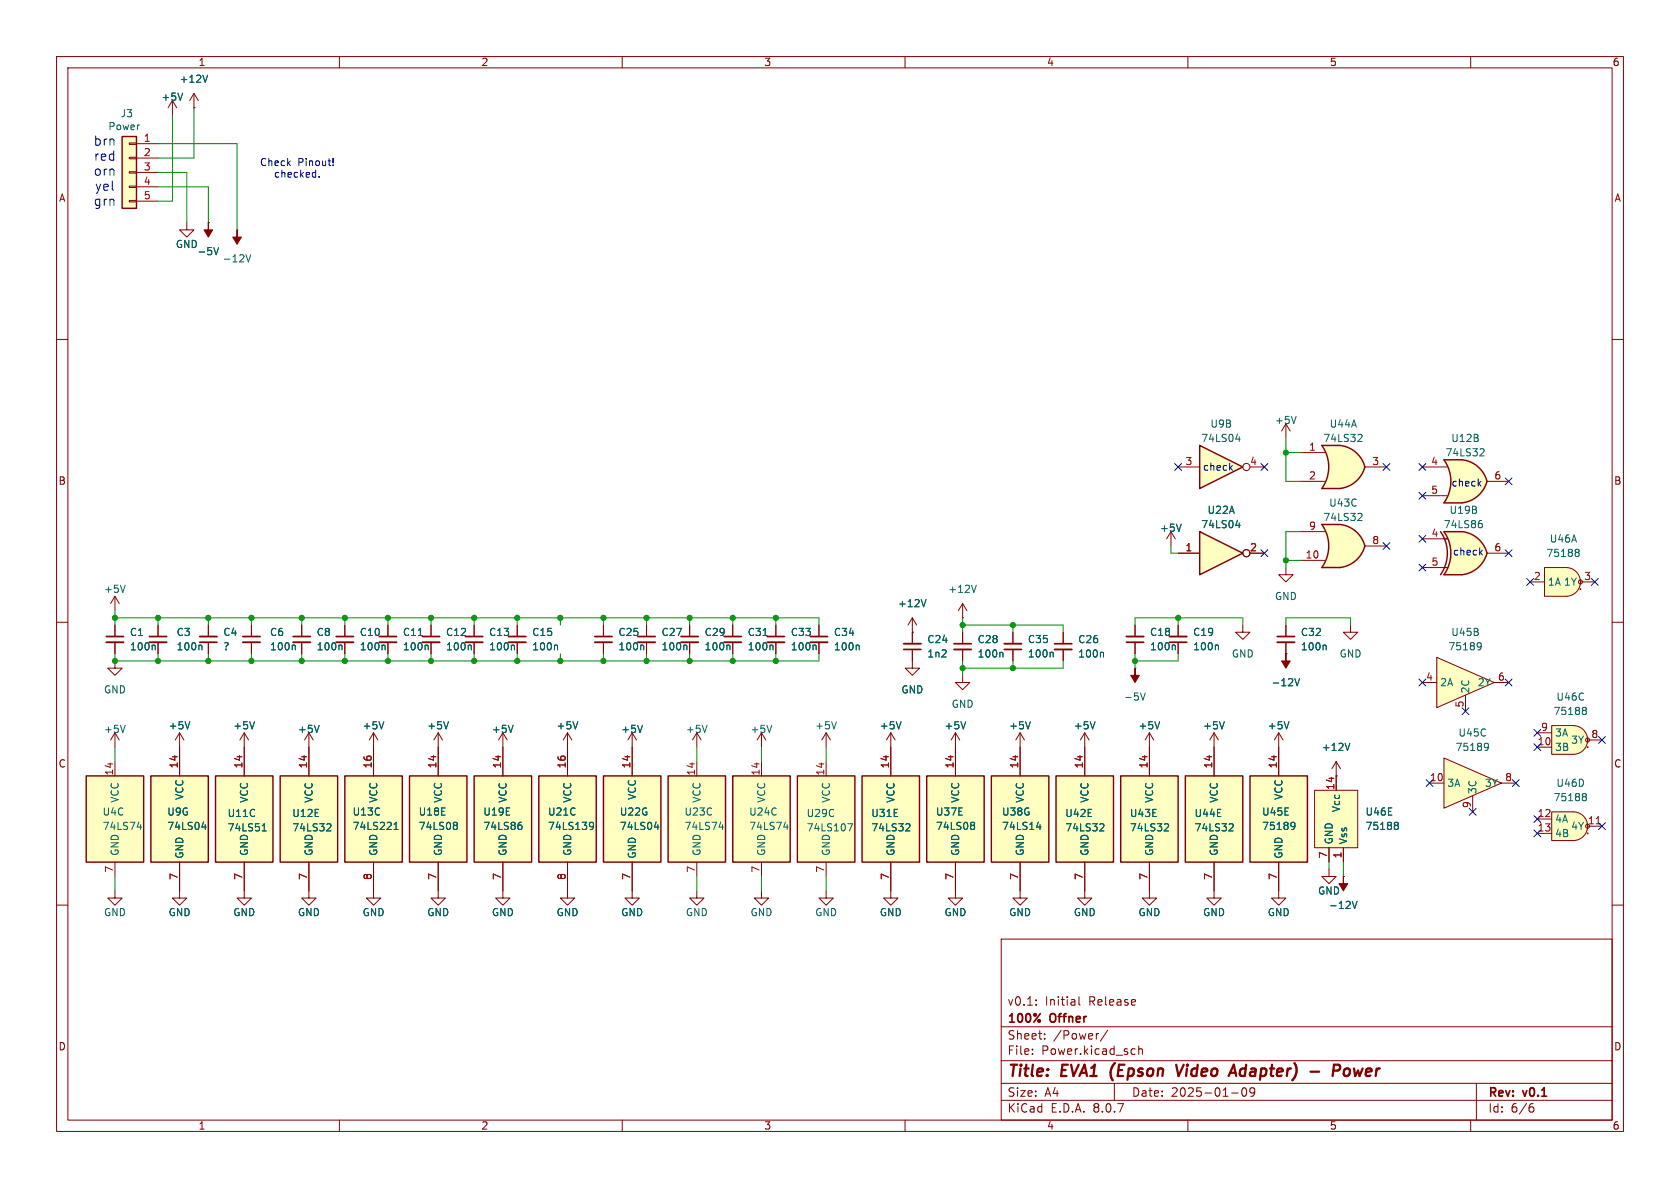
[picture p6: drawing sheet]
<svg xmlns="http://www.w3.org/2000/svg" width="297mm" height="210mm" viewBox="0 0 297 210" stroke-linecap="round" stroke-linejoin="round" font-family="sans-serif">
<g fill="none" stroke="#840000" stroke-width=".18">
<path d="M10 10h277v190h-277zM12 12h273v186h-273zM60 10v2M110 10v2M160 10v2M210 10v2M260 10v2M10 60h2M285 60h2M10 110h2M61 110.5v2M61 113.5v2.1"/>
<path d="M68.6 110.5v2M68.6 113.5v2.1M76.2 110.5v2M76.2 113.5v2.1M285 110h2M66 129.5l-.7 1.3M66 129.5v2.6M66 129.5l.8 1.3M77.5 129.5l-.8 1.3M77.5 129.5v2.6M77.5 129.5l.7 1.3M10 160h2"/>
<path d="M177 166h108v32h-108zM183.2 177.6v.1M183.2 176.8v.1M190.7 176.2v1.3l.3 .2M285 160h2M60 198v2M110 198v2M160 198v2M177 194.5h108M177 191.5h108M177 187.5h108M177 181.5h108"/>
<path d="M182.5 186.3v.1M182.5 185.5v.1M184.7 183.6v.1M184.7 182.8v.1M194.2 182.7l-.2 .1M195.8 182.1l-1.3 2M197 191.5v3M200.2 185.4l.5 .1M200.7 186.3l-.5 .1M201.3 185.5l.2-.1 .4 .1 .1 .9M201.3 184.9v1.5M210 198v2"/>
<path d="M217.7 193.2h1.2M219.7 192.4a.81 .81 0 0 0 .3 1.4l.2-.1 .2-.5-.2-.8M221 192.4v.5l.1 .3h.4l.3-.3M221.7 192.4a.99 .99 0 0 1-.3 1.4h-.3M260 198v2M261 191.5v6.5M270.6 195.7h.4l.2 .3-.1 .5-.5 .1M271 195.1l-.4 .1"/>
</g>
<path d="M196.4 189.3v1.1M207.9 188.2l.4 2 1-2M217.5 189.6h.9M218.1 188.2l.4 2M231.7 189.4h1.5M236.8 189.1a.51 .51 0 0 0-.2-.9h-.8l-.2 2M237.7 189.1a.52 .52 0 0 1 .6-.2 .52 .52 0 0 1 .4 .4l-.1 .5a.55 .55 0 0 1-.5 .4 .55 .55 0 0 1-.6-.4z" fill="none" stroke="#840000" stroke-width=".4"/>
<path d="M59.4 113.5h3.1M67.1 113.5h3M74.7 113.5h3" fill="none" stroke="#840000" stroke-width=".33"/>
<path d="M59.4 112.5h3.1M67.1 112.5h3M74.7 112.5h3" fill="none" stroke="#840000" stroke-width=".3"/>
<path d="M67.9 114l.2 .2v.7M74 112.3h.7M75.5 114l.2 .2v.7M83.1 114l.2 .2v.7M67.9 127.6l-.5 1.2M79.3 127.6l-.4 1.2" fill="none" stroke="#006464" stroke-width=".18"/>
<path d="M254 116.2l10.2 4.5-10.2 4.4z" fill="#ffffc2"/>
<g fill="none" stroke="#840000" stroke-width=".18">
<path d="M53.3 110.5v2M53.3 113.5v2.1M161.3 111.8h.1M161.3 109.2l-.8 1.3M161.3 109.2v4.6M161.3 114.8v2M161.3 109.2l.8 1.3M170.2 109.2h.1M170.2 106.7v2.5M170.2 111.8v2M170.2 114.8v2M170.2 106.7l-.8 1.3"/>
<path d="M170.2 106.7l.7 1.3M238.8 110.5v1.3h1.2l-1.2 1.2-1.3-1.2h1.3M254 116.2l10.2 4.5-10.2 4.4zM54.6 129.5l-.8 1.3M54.6 129.5v2.6M54.6 129.5l.8 1.3M180.3 129.5l-.7 1.3M180.3 129.5v2.6M180.3 129.5l.8 1.3M251.5 120.7h2.5M259.1 123.2v2.5M264.2 120.7h2.5"/>
</g>
<path d="M60.3 114l.2 .2v.7M163.7 106l-.4 1.3M172.6 103.4l-.4 1.3M177.1 115.3l.2 .2v.7M261.4 113.6l.4 .1a.84 .84 0 0 1-.3 1.2h-.2M261.9 114.2l-.3 .2h-.2M56.4 128.2l-.4 1.3M182.2 127.6l-.5 1.2" fill="none" stroke="#006464" stroke-width=".18"/>
<path d="M51.8 113.5h3.1M159.8 113.8h3M168.7 114.8h3" fill="none" stroke="#840000" stroke-width=".33"/>
<path d="M51.8 112.5h3.1M159.8 114.8h3M168.7 113.8h3" fill="none" stroke="#840000" stroke-width=".3"/>
<path d="M175.3 137.2h10.1v15.2h-10.1z" fill="#ffffc2"/>
<path d="M175.3 137.2h10.1v15.2h-10.1z" fill="none" stroke="#840000" stroke-width=".25"/>
<path d="M180.3 132.1v5.1M168.9 157.5v1.3h1.3l-1.3 1.2-1.3-1.2h1.3M180.3 152.4v5.1" fill="none" stroke="#840000" stroke-width=".18"/>
<path d="M183.3 146.2h.7M183.9 145.8v.8" fill="none" stroke="#006464" stroke-width=".18"/>
<path d="M72.4 137.2h10.1v15.2h-10.1z" fill="#ffffc2"/>
<path d="M72.4 137.2h10.1v15.2h-10.1z" fill="none" stroke="#840000" stroke-width=".25"/>
<path d="M77.5 132.1v5.1M77.5 152.4v5.1" fill="none" stroke="#840000" stroke-width=".18"/>
<path d="M80.4 145.4h.2l.3 .2-.3 .3M80.4 145.9h.2M80.6 145.9l.3 .2v.3l-.2 .2h-.3" fill="none" stroke="#006464" stroke-width=".18"/>
<path d="M163.8 137.2h10.2v15.2h-10.2z" fill="#ffffc2"/>
<path d="M163.8 137.2h10.2v15.2h-10.2z" fill="none" stroke="#840000" stroke-width=".25"/>
<path d="M168.9 132.1v5.1M168.9 152.4v5.1" fill="none" stroke="#840000" stroke-width=".18"/>
<path d="M171.8 145.4h.3l.2 .2-.2 .3M171.8 145.9h.3M172.1 145.9l.2 .2v.3l-.1 .2h-.4" fill="none" stroke="#006464" stroke-width=".18"/>
<path d="M152.4 137.2h10.2v15.2h-10.2z" fill="#ffffc2"/>
<path d="M152.4 137.2h10.2v15.2h-10.2z" fill="none" stroke="#840000" stroke-width=".25"/>
<g fill="none" stroke="#840000" stroke-width=".18">
<path d="M30.5 17.8l-.8 1.3M30.5 17.8v2.5M30.5 17.8l.7 1.3M34.3 19.1h.1M34.3 16.5l-.8 1.3M34.3 16.5v2.6M34.3 16.5l.8 1.3M33 39.4v1.2h1.3l-1.3 1.3-1.3-1.3h1.3M36.8 39.4h.1M41.9 40.6h.1M207 94l-.8 1.3M207 94v2.5"/>
<path d="M207 94l.8 1.3M20.3 105.4l-.7 1.3M20.3 105.4v2.6M20.3 105.4l.8 1.3M114.3 110.5v2M114.3 113.5v2.1M161.3 116.8v1.3h1.3l-1.3 1.3-1.3-1.3h1.3M170.2 119.4v1.3h1.2l-1.2 1.2-1.3-1.2h1.3M179.1 111.8v2M179.1 114.8v2M157.5 129.5v7.7M157.5 129.5l-.8 1.3"/>
<path d="M157.5 129.5l.7 1.3M168.9 129.5l-.8 1.3M168.9 129.5v2.6M168.9 129.5l.8 1.3M157.5 152.4v6.4h1.2l-1.2 1.2-1.3-1.2h1.3M180.3 157.5v1.3h1.3l-1.3 1.2-1.2-1.2h1.2"/>
</g>
<path d="M32.3 16.5l-.4 1.2M36.7 13.3l-.4 1.2M37.8 43.8l.4 1.2 .4-1.2M43.5 45l.4 1.3 .4-1.3M208.8 92.7l-.4 1.2M22.1 103.4l-.4 1.3M121.2 114l.2 .2v.7M186 115.3l.2 .2v.6M159.3 127.6l-.4 1.2M170.7 127.6l-.4 1.2M160.3 145.6l.4 .1 .2 .3-.8 .9h.8" fill="none" stroke="#006464" stroke-width=".18"/>
<path d="M112.8 113.5h3M177.5 113.8h3.1" fill="none" stroke="#840000" stroke-width=".33"/>
<path d="M112.8 112.5h3M177.5 114.8h3.1" fill="none" stroke="#840000" stroke-width=".3"/>
<g fill="#840000" stroke="#840000" stroke-width=".18">
<path d="M36.8 39.4v1.2h.8l-.8 1.3-.7-1.3h.7z"/>
<path d="M41.9 40.6v1.3h.8l-.8 1.3-.8-1.3h.8z"/>
</g>
<path d="M212.1 94l7.6 3.8-7.6 3.8z" fill="#ffffc2"/>
<path d="M212.1 94l7.6 3.8-7.6 3.8z" fill="none" stroke="#840000" stroke-width=".25"/>
<g fill="none" stroke="#840000" stroke-width=".18">
<path d="M208.3 97.8h3.8M221 97.8h2.5"/>
<circle cx="220.3" cy="97.8" r=".63"/>
</g>
<path d="M218.5 92.9h.8M219.1 92.4v.9" fill="none" stroke="#006464" stroke-width=".18"/>
<path d="M212.1 78.7l7.6 3.9-7.6 3.8z" fill="#ffffc2"/>
<path d="M212.1 78.7l7.6 3.9-7.6 3.8z" fill="none" stroke="#840000" stroke-width=".25"/>
<g fill="none" stroke="#840000" stroke-width=".18">
<path d="M227.3 74.9l-.7 1.3M227.3 74.9v2.6M227.3 74.9l.8 1.3M208.3 82.6h3.8M221 82.6h2.5M83.8 110.5v2M83.8 113.5v2.1M88.9 129.5l-.8 1.3M88.9 129.5v2.6M88.9 129.5l.8 1.3M88.9 157.5v1.3h1.3l-1.3 1.2-1.3-1.2h1.3"/>
<circle cx="220.3" cy="82.5" r=".63"/>
</g>
<path d="M218.5 77.6h.8M219.1 77.2v.8M229.1 73.6l-.4 1.3M90.8 114l.1 .2v.7M90.7 128.2l-.4 1.3" fill="none" stroke="#006464" stroke-width=".18"/>
<path d="M82.3 113.5h3" fill="none" stroke="#840000" stroke-width=".33"/>
<path d="M82.3 112.5h3" fill="none" stroke="#840000" stroke-width=".3"/>
<path d="M106.7 137.2h10.1v15.2h-10.1z" fill="#ffffc2"/>
<path d="M106.7 137.2h10.1v15.2h-10.1z" fill="none" stroke="#840000" stroke-width=".25"/>
<path d="M111.8 132.1v5.1M100.3 157.5v1.3h1.3l-1.3 1.2-1.2-1.2h1.2M111.8 152.4v5.1" fill="none" stroke="#840000" stroke-width=".18"/>
<path d="M115.7 146.2h.8M116.3 145.8v.8" fill="none" stroke="#006464" stroke-width=".18"/>
<path d="M95.2 137.2h10.2v15.2h-10.2z" fill="#ffffc2"/>
<path d="M95.2 137.2h10.2v15.2h-10.2z" fill="none" stroke="#840000" stroke-width=".25"/>
<path d="M100.3 132.1v5.1M100.3 152.4v5.1M111.8 157.5v1.3h1.2l-1.2 1.2-1.3-1.2h1.3" fill="none" stroke="#840000" stroke-width=".18"/>
<path d="M104.3 145.4h.4l.2 .1a.84 .84 0 0 1-.3 1.1h-.3M104.9 145.9l-.2 .2h-.4" fill="none" stroke="#006464" stroke-width=".18"/>
<path d="M83.8 137.2h10.2v15.2h-10.2z" fill="#ffffc2"/>
<path d="M83.8 137.2h10.2v15.2h-10.2z" fill="none" stroke="#840000" stroke-width=".25"/>
<path d="M88.9 132.1v5.1M100.3 129.5l-.7 1.3M100.3 129.5v2.6M100.3 129.5l.8 1.3M111.8 129.5l-.8 1.3M111.8 129.5v2.6M111.8 129.5l.7 1.3M88.9 152.4v5.1" fill="none" stroke="#840000" stroke-width=".18"/>
<path d="M102.1 127.6l-.4 1.2M113.6 128.2l-.4 1.3M91.8 145.8h.2l.3 .3-.1 .4-.4 .1M91.9 145.4h.3" fill="none" stroke="#006464" stroke-width=".18"/>
<path d="M257.9 83.7l5 1.4a5.2 5.2 0 0 1-4.4 3.8z" fill="#ffffc2" stroke="#ffffc2" stroke-width=".18"/>
<path d="M255.3 88.9h3.1M255.3 81.3h3.1" fill="none" stroke="#ffffc2" stroke-width=".18"/>
<path d="M255.3 81.3h3.1v7.6h-3.1a6.7 6.7 0 0 0 0-7.6z" fill="#ffffc2"/>
<g fill="#ffffc2" stroke="#ffffc2" stroke-width=".18">
<path d="M258.5 81.3a5.1 5.1 0 0 1 4.4 3.8l-5 1.3z"/>
<path d="M236.3 95.2l5 1.3a5.2 5.2 0 0 1-4.4 3.8z"/>
</g>
<path d="M255.3 81.3h3.1a5.1 5.1 0 0 1 4.5 3.8 5.2 5.2 0 0 1-4.4 3.8h-3.2a6.6 6.6 0 0 0 0-7.6z" fill="none" stroke="#840000" stroke-width=".25"/>
<path d="M251.5 82.6h4.3M251.5 87.6h4.3M262.9 85.1h3.8M227.3 115.6h.1" fill="none" stroke="#840000" stroke-width=".18"/>
<path d="M261.8 79.3l.5 .1 .1 .3-.8 .9h.8M228.9 120l.4 1.2 .4-1.2" fill="none" stroke="#006464" stroke-width=".18"/>
<path d="M227.3 115.6v1.2h.8l-.8 1.3-.7-1.3h.7z" fill="#840000" stroke="#840000" stroke-width=".18"/>
<path d="M233.7 92.7h3.2M233.7 100.3h3.2" fill="none" stroke="#ffffc2" stroke-width=".18"/>
<path d="M233.7 92.7h3.2v7.6h-3.2a6.7 6.7 0 0 0 0-7.6z" fill="#ffffc2"/>
<g fill="#ffffc2" stroke="#ffffc2" stroke-width=".18">
<path d="M236.9 92.7a5.1 5.1 0 0 1 4.4 3.8l-5 1.3z"/>
<path d="M236.3 81.2l5 1.3a5.2 5.2 0 0 1-4.4 3.9z"/>
</g>
<path d="M236.9 92.7h-3.2a6.6 6.6 0 0 1 0 7.6h3.2M236.9 92.7a5.1 5.1 0 0 1 4.4 3.8 5.2 5.2 0 0 1-4.4 3.8" fill="none" stroke="#840000" stroke-width=".25"/>
<path d="M229.9 99.1h4.3M229.9 94h4.3M241.3 96.5h3.8" fill="none" stroke="#840000" stroke-width=".18"/>
<path d="M240.2 90.7l.5 .1 .1 .3-.8 .9h.8" fill="none" stroke="#006464" stroke-width=".18"/>
<path d="M233.7 78.7h3.2M233.7 86.4h3.2" fill="none" stroke="#ffffc2" stroke-width=".18"/>
<path d="M233.7 78.7h3.2v7.7h-3.2a6.7 6.7 0 0 0 0-7.7z" fill="#ffffc2"/>
<g fill="#ffffc2" stroke="#ffffc2" stroke-width=".18">
<path d="M236.9 78.7a5.1 5.1 0 0 1 4.4 3.9l-5 1.2z"/>
<path d="M257.9 96.4l5 1.4a5.2 5.2 0 0 1-4.4 3.8z"/>
</g>
<path d="M236.9 78.7h-3.2a6.6 6.6 0 0 1 0 7.7h3.2M236.9 78.7a5.1 5.1 0 0 1 4.4 3.8 5.2 5.2 0 0 1-4.4 3.9" fill="none" stroke="#840000" stroke-width=".25"/>
<path d="M229.9 80h4.3M229.9 85.1h4.3M241.3 82.6h3.8" fill="none" stroke="#840000" stroke-width=".18"/>
<path d="M240.2 76.8h.5l.1 .3-.8 .9h.8" fill="none" stroke="#006464" stroke-width=".18"/>
<path d="M255.3 94h3.1M255.3 101.6h3.1" fill="none" stroke="#ffffc2" stroke-width=".18"/>
<path d="M255.3 94h3.1v7.6h-3.1a6.7 6.7 0 0 0 0-7.6z" fill="#ffffc2"/>
<path d="M258.5 94a5.1 5.1 0 0 1 4.4 3.8l-5 1.3z" fill="#ffffc2" stroke="#ffffc2" stroke-width=".18"/>
<path d="M254.7 94a6.6 6.6 0 0 1 0 7.6M255.3 94h3.1a5.1 5.1 0 0 1 4.5 3.8 5.2 5.2 0 0 1-4.4 3.8h-3.2a6.6 6.6 0 0 0 0-7.6z" fill="none" stroke="#840000" stroke-width=".25"/>
<path d="M251.5 95.3h4.4M262.9 97.8h3.8M106.7 110.5v2M106.7 113.5v2.1M251.5 100.3h4.4" fill="none" stroke="#840000" stroke-width=".18"/>
<path d="M261.6 92.5h.2l.3 .2-.1 .5-.4 .1M261.7 92h.3M113.6 114l.2 .2v.7" fill="none" stroke="#006464" stroke-width=".18"/>
<path d="M105.2 113.5h3" fill="none" stroke="#840000" stroke-width=".33"/>
<path d="M105.2 112.5h3" fill="none" stroke="#840000" stroke-width=".3"/>
<path d="M274.3 128.3h3.8v5.1h-3.8z" fill="#ffffc2"/>
<g fill="#ffffc2" stroke="#ffffc2" stroke-width=".18">
<path d="M278.1 130.8h2.6a2.54 2.54 0 0 1-2.6 2.6z"/>
<path d="M278.1 128.3a2.54 2.54 0 0 1 2.6 2.5h-2.6z"/>
</g>
<g fill="none" stroke="#840000" stroke-width=".18">
<path d="M271.8 132.1h2.5M271.8 129.5h2.5M274.3 128.3h3.8a2.54 2.54 0 0 1 2.6 2.5 2.54 2.54 0 0 1-2.6 2.6h-3.8zM280.7 130.8h2.5"/>
<circle cx="280.7" cy="130.8" r=".36"/>
</g>
<circle cx="280.7" cy="132.1" r=".08" fill="#840000" stroke="#840000" stroke-width=".18"/>
<path d="M280 125h.2l.3 .3-.3 .3M280 125.6h.2M280.2 125.6l.3 .2v.3l-.2 .1-.3 .1" fill="none" stroke="#006464" stroke-width=".18"/>
<path d="M274.3 143.5h3.8v5.1h-3.8z" fill="#ffffc2"/>
<g fill="#ffffc2" stroke="#ffffc2" stroke-width=".18">
<path d="M278.1 146.1h2.6a2.54 2.54 0 0 1-2.6 2.5z"/>
<path d="M278.1 143.5a2.54 2.54 0 0 1 2.6 2.6h-2.6z"/>
</g>
<path d="M91.4 110.5v2M91.4 113.5v2.1M271.8 144.8h2.5M271.8 147.3h2.5M274.3 143.5h3.8a2.54 2.54 0 0 1 2.6 2.6 2.54 2.54 0 0 1-2.6 2.5h-3.8zM280.7 146.1h2.5" fill="none" stroke="#840000" stroke-width=".18"/>
<circle cx="280.7" cy="147.3" r=".08" fill="#840000" stroke="#840000" stroke-width=".18"/>
<path d="M282.2 145.6h.7" fill="none" stroke="#a90000" stroke-width=".18"/>
<path d="M98.4 114l.2 .2v.7M280 140.3h.2l.3 .2-.3 .3M280 140.8h.2M280.2 140.8l.3 .3v.2l-.2 .2h-.3" fill="none" stroke="#006464" stroke-width=".18"/>
<path d="M89.9 113.5h3.1" fill="none" stroke="#840000" stroke-width=".33"/>
<path d="M89.9 112.5h3.1" fill="none" stroke="#840000" stroke-width=".3"/>
<path d="M232.4 139.7h7.6v10.2h-7.6z" fill="#ffffc2"/>
<path d="M232.4 139.7h7.6v10.2h-7.6zM236.2 137.2v2.5M234.9 149.9v2.5M237.5 149.9v2.5" fill="none" stroke="#840000" stroke-width=".18"/>
<path d="M246.7 145.4h.3l.2 .2-.2 .3M246.7 145.9h.3M247 145.9l.2 .2v.3l-.1 .2h-.4" fill="none" stroke="#006464" stroke-width=".18"/>
<path d="M273 100.3h3.9v5.1h-3.9z" fill="#ffffc2"/>
<g fill="#ffffc2" stroke="#ffffc2" stroke-width=".18">
<path d="M276.9 102.9h2.5a2.54 2.54 0 0 1-2.5 2.5z"/>
<path d="M276.9 100.3a2.54 2.54 0 0 1 2.5 2.6h-2.5z"/>
</g>
<g fill="none" stroke="#840000" stroke-width=".18">
<path d="M270.5 102.9h2.5M273 100.3h3.9a2.54 2.54 0 0 1 2.5 2.6 2.54 2.54 0 0 1-2.5 2.5h-3.9zM279.4 102.9h2.5"/>
<circle cx="279.4" cy="102.9" r=".36"/>
</g>
<circle cx="279.4" cy="104.1" r=".08" fill="#840000" stroke="#840000" stroke-width=".18"/>
<path d="M278.7 97.1h.2l.3 .2-.3 .3M278.7 97.6h.2M278.9 97.6l.3 .3v.2l-.1 .2-.4 .1" fill="none" stroke="#006464" stroke-width=".18"/>
<path d="M255.3 134l10.1 4.4-10.1 4.5z" fill="#ffffc2"/>
<path d="M252.7 138.4h2.6M255.3 134l10.1 4.4-10.1 4.5zM265.4 138.4h2.6M260.3 141v2.5" fill="none" stroke="#840000" stroke-width=".18"/>
<path d="M262.6 131.4l.5 .1a.84 .84 0 0 1-.3 1.2h-.3M263.1 131.9l-.2 .3h-.3" fill="none" stroke="#006464" stroke-width=".18"/>
<path d="M49.5 137.2h10.2v15.2h-10.2z" fill="#ffffc2"/>
<path d="M49.5 137.2h10.2v15.2h-10.2z" fill="none" stroke="#840000" stroke-width=".25"/>
<path d="M54.6 132.1v5.1M54.6 152.4v5.1M66 157.5v1.3h1.3l-1.3 1.2-1.2-1.2h1.2" fill="none" stroke="#840000" stroke-width=".18"/>
<path d="M58 145.6l.4 .1 .1 .3-.8 .9h.8" fill="none" stroke="#006464" stroke-width=".18"/>
<path d="M61 137.2h10.1v15.2h-10.1z" fill="#ffffc2"/>
<path d="M61 137.2h10.1v15.2h-10.1z" fill="none" stroke="#840000" stroke-width=".25"/>
<path d="M121.9 110.5v2M121.9 113.5v2.1M129.5 110.5v2M129.5 113.5v2.1M66 132.1v5.1M54.6 157.5v1.3h1.3l-1.3 1.2-1.3-1.2h1.3M66 152.4v5.1M77.5 157.5v1.3h1.2l-1.2 1.2-1.3-1.2h1.3M191.8 157.5v1.3h1.2l-1.2 1.2-1.3-1.2h1.3" fill="none" stroke="#840000" stroke-width=".18"/>
<path d="M128.9 114l.1 .2v.7M134.9 112.3h.7M136.5 114l.2 .2v.7M69.7 146.6h.7M69.7 145.7l.3-.3v1.2" fill="none" stroke="#006464" stroke-width=".18"/>
<path d="M120.4 113.5h3M128 113.5h3.1" fill="none" stroke="#840000" stroke-width=".33"/>
<path d="M120.4 112.5h3M128 112.5h3.1" fill="none" stroke="#840000" stroke-width=".3"/>
<path d="M26.7 137.2h10.1v15.2h-10.1z" fill="#ffffc2"/>
<path d="M26.7 137.2h10.1v15.2h-10.1z" fill="none" stroke="#840000" stroke-width=".25"/>
<path d="M219.7 110.5v1.3h1.3l-1.3 1.2-1.3-1.2h1.3M31.7 132.1v5.1M236.2 137.2h.1M236.2 134.6l-.7 1.3M236.2 134.6v2.6M236.2 134.6l.8 1.3M31.7 152.4v6.4h1.3l-1.3 1.2-1.2-1.2h1.2M43.2 157.5v1.3h1.2l-1.2 1.2-1.3-1.2h1.3" fill="none" stroke="#840000" stroke-width=".18"/>
<path d="M238.6 131.4l-.4 1.3M35.7 146.2h.8M36.3 145.8v.8" fill="none" stroke="#006464" stroke-width=".18"/>
<path d="M15.2 137.2h10.2v15.2h-10.2z" fill="#ffffc2"/>
<path d="M15.2 137.2h10.2v15.2h-10.2z" fill="none" stroke="#840000" stroke-width=".25"/>
<path d="M208.3 110.5v2M208.3 113.5v2.1M20.3 134.6v2.6M20.3 152.4v2.5" fill="none" stroke="#840000" stroke-width=".18"/>
<path d="M215.2 114l.2 .2v.7M24.3 146.2h.7M24.9 145.8v.8" fill="none" stroke="#006464" stroke-width=".18"/>
<path d="M206.8 112.5h3" fill="none" stroke="#840000" stroke-width=".33"/>
<path d="M206.8 113.5h3" fill="none" stroke="#840000" stroke-width=".3"/>
<path d="M198.1 137.2h10.2v15.2h-10.2z" fill="#ffffc2"/>
<path d="M198.1 137.2h10.2v15.2h-10.2z" fill="none" stroke="#840000" stroke-width=".25"/>
<path d="M203.2 132.1v5.1M203.2 152.4v5.1" fill="none" stroke="#840000" stroke-width=".18"/>
<path d="M206 145.6l.5 .1 .1 .3-.8 .9h.8" fill="none" stroke="#006464" stroke-width=".18"/>
<path d="M209.5 137.2h10.2v15.2h-10.2z" fill="#ffffc2"/>
<path d="M209.5 137.2h10.2v15.2h-10.2z" fill="none" stroke="#840000" stroke-width=".25"/>
<path d="M144.8 110.5v2M144.8 113.5v2.1M146 129.5l-.7 1.3M146 129.5v2.6M146 129.5l.8 1.3M214.6 132.1v5.1M20.3 157.5v1.3h1.3l-1.3 1.2-1.3-1.2h1.3M214.6 152.4v6.4h1.3l-1.3 1.2-1.2-1.2h1.2" fill="none" stroke="#840000" stroke-width=".18"/>
<path d="M151.7 114l.2 .2v.7M147.9 127.6l-.5 1.2M217.5 145.6l.4 .1 .1 .3-.8 .9h.8" fill="none" stroke="#006464" stroke-width=".18"/>
<path d="M143.3 113.5h3" fill="none" stroke="#840000" stroke-width=".33"/>
<path d="M143.3 112.5h3" fill="none" stroke="#840000" stroke-width=".3"/>
<path d="M186.7 137.2h10.1v15.2h-10.1z" fill="#ffffc2"/>
<path d="M186.7 137.2h10.1v15.2h-10.1z" fill="none" stroke="#840000" stroke-width=".25"/>
<g fill="none" stroke="#840000" stroke-width=".18">
<path d="M137.2 110.5v2M137.2 113.5v2.1M200.7 118.1h.1M191.8 129.5v7.7M191.8 129.5l-.8 1.3M191.8 129.5l.7 1.3M203.2 129.5l-.8 1.3M203.2 129.5v2.6M203.2 129.5l.8 1.3M191.8 152.4v5.1M203.2 157.5v1.3h1.3l-1.3 1.2-1.3-1.2h1.3M226.1 157.5v1.3h1.2l-1.2 1.2-1.3-1.2h1.3"/>
<path d="M237.5 154.9h.1"/>
</g>
<path d="M144.1 114l.2 .2v.7M193.6 127.6l-.4 1.2M201.6 122.5l.5 1.3 .4-1.3M205 127.6l-.4 1.2M194.6 145.6l.4 .1 .2 .3-.8 .9h.8M239.1 159.3l.4 1.3 .4-1.3" fill="none" stroke="#006464" stroke-width=".18"/>
<path d="M135.6 113.5h3.1" fill="none" stroke="#840000" stroke-width=".33"/>
<path d="M135.6 112.5h3.1" fill="none" stroke="#840000" stroke-width=".3"/>
<g fill="#840000" stroke="#840000" stroke-width=".18">
<path d="M200.7 118.1v1.3h.7l-.7 1.3-.8-1.3h.8z"/>
<path d="M237.5 154.9v1.3h.8l-.8 1.3-.8-1.3h.8z"/>
</g>
<path d="M221 137.2h10.1v15.2h-10.1z" fill="#ffffc2"/>
<path d="M221 137.2h10.1v15.2h-10.1z" fill="none" stroke="#840000" stroke-width=".25"/>
<g fill="none" stroke="#840000" stroke-width=".18">
<path d="M20.3 110.5v2M20.3 113.5v2.1M27.9 110.5v2M27.9 113.5v2.1M44.4 110.5v2M44.4 113.5v2.1M188 111.8v2M188 114.8v2M227.3 100.3v1.3h1.3l-1.3 1.3-1.2-1.3h1.2M20.3 129.5v2.6M20.3 129.5l-.7 1.3M20.3 129.5l.8 1.3"/>
<path d="M43.2 129.5l-.8 1.3M43.2 129.5v2.6M43.2 129.5l.7 1.3M226.1 132.1v5.1M226.1 152.4v5.1M234.9 153.7v1.2h1.3l-1.3 1.3-1.2-1.3h1.2"/>
</g>
<path d="M27.3 114l.1 .2v.7M35.5 114l.2 .2v.7M52 114l.2 .2v.7M194.9 115.3l.2 .2v.7M22.1 128.2l-.4 1.3M45 127.6l-.4 1.2M228.4 145.4l.5 .1a.84 .84 0 0 1-.3 1.1h-.3M228.9 145.9l-.2 .2h-.3" fill="none" stroke="#006464" stroke-width=".18"/>
<path d="M18.8 113.5h3M26.4 113.5h3.1M42.9 113.5h3.1M186.4 114.8h3.1" fill="none" stroke="#840000" stroke-width=".33"/>
<path d="M18.8 112.5h3M26.4 112.5h3.1M42.9 112.5h3.1M186.4 113.8h3.1" fill="none" stroke="#840000" stroke-width=".3"/>
<path d="M21.6 24.1h2.5v12.7h-2.5z" fill="#ffffc2"/>
<g fill="none" stroke="#840000" stroke-width=".18">
<path d="M22.9 35.4h1.2v.3h-1.2zM22.9 32.9h1.2v.2h-1.2zM22.9 30.4h1.2v.2h-1.2zM22.9 27.8h1.2v.3h-1.2zM22.9 25.3h1.2v.2h-1.2zM24.1 25.4h3.8M24.1 27.9h3.8M24.1 30.5h3.8M24.1 33h3.8M24.1 35.6h3.8M20.3 116.8v1.3h1.3l-1.3 1.3-1.3-1.3h1.3M36.8 110.5v2"/>
<path d="M36.8 113.5v2.1M227.3 110.5v2M227.3 113.5v2.1M31.7 129.5l-.7 1.3M31.7 129.5v2.6M31.7 129.5l.8 1.3M214.6 129.5l-.7 1.3M214.6 129.5v2.6M214.6 129.5l.8 1.3M226.1 129.5l-.8 1.3M226.1 129.5v2.6M226.1 129.5l.7 1.3"/>
<path d="M123.2 157.5v1.3h1.3l-1.3 1.2-1.3-1.2h1.3M134.6 157.5v1.3h1.3l-1.3 1.2-1.3-1.2h1.3M146 157.5v1.3h1.3l-1.3 1.2-1.2-1.2h1.2"/>
</g>
<path d="M21.6 24.1h2.5v12.7h-2.5z" fill="none" stroke="#840000" stroke-width=".25"/>
<path d="M35.3 112.5h3.1M225.8 113.5h3.1" fill="none" stroke="#840000" stroke-width=".33"/>
<path d="M35.3 113.5h3.1M225.8 112.5h3.1" fill="none" stroke="#840000" stroke-width=".3"/>
<path d="M234.3 114l.2 .2v.7M33.6 127.6l-.5 1.2M216.4 127.6l-.4 1.2M227.9 127.6l-.4 1.2" fill="none" stroke="#006464" stroke-width=".18"/>
<path d="M38.1 137.2h10.2v15.2h-10.2z" fill="#ffffc2"/>
<path d="M38.1 137.2h10.2v15.2h-10.2z" fill="none" stroke="#840000" stroke-width=".25"/>
<path d="M200.7 110.5v2M200.7 113.5v2.1M43.2 132.1v5.1M43.2 152.4v5.1" fill="none" stroke="#840000" stroke-width=".18"/>
<path d="M207.6 114l.2 .2v.7M46.4 146.9h.7M46.5 145.9l.2-.3v1.3" fill="none" stroke="#006464" stroke-width=".18"/>
<path d="M199.1 112.5h3.1" fill="none" stroke="#840000" stroke-width=".33"/>
<path d="M199.1 113.5h3.1" fill="none" stroke="#840000" stroke-width=".3"/>
<path d="M141 137.2h10.1v15.2h-10.1z" fill="#ffffc2"/>
<path d="M141 137.2h10.1v15.2h-10.1z" fill="none" stroke="#840000" stroke-width=".25"/>
<path d="M146 134.6v2.6M146 152.4v2.5" fill="none" stroke="#840000" stroke-width=".18"/>
<path d="M149.9 145.6h.8l-.5 1.3" fill="none" stroke="#006464" stroke-width=".18"/>
<path d="M129.5 137.2h10.2v15.2h-10.2z" fill="#ffffc2"/>
<path d="M129.5 137.2h10.2v15.2h-10.2z" fill="none" stroke="#840000" stroke-width=".25"/>
<path d="M123.2 129.5l-.8 1.3M123.2 129.5v2.6M123.2 129.5l.8 1.3M134.6 129.5v2.6M134.6 134.6v2.6M134.6 129.5l-.7 1.3M134.6 129.5l.8 1.3M134.6 152.4v2.5" fill="none" stroke="#840000" stroke-width=".18"/>
<path d="M125 128.2l-.4 1.3M136.4 128.2l-.4 1.3M138.6 146.2h.7M139.2 145.8v.8" fill="none" stroke="#006464" stroke-width=".18"/>
<path d="M118.1 137.2h10.2v15.2h-10.2z" fill="#ffffc2"/>
<path d="M118.1 137.2h10.2v15.2h-10.2z" fill="none" stroke="#840000" stroke-width=".25"/>
<g fill="none" stroke="#840000" stroke-width=".18">
<path d="M34.3 19.1h.1M36.8 39.4h.1M208.3 97.8h3.8M221 97.8h2.5M20.3 110.5v2M20.3 113.5v2.1M27.9 110.5v2M27.9 113.5v2.1M36.8 110.5v2M36.8 113.5v2.1M44.4 110.5v2M44.4 113.5v2.1"/>
<path d="M53.3 110.5v2M53.3 113.5v2.1M61 110.5v2M61 113.5v2.1M68.6 110.5v2M68.6 113.5v2.1M76.2 110.5v2M76.2 113.5v2.1M83.8 110.5v2M83.8 113.5v2.1M91.4 110.5v2M91.4 113.5v2.1"/>
<path d="M106.7 110.5v2M106.7 113.5v2.1M114.3 110.5v2M114.3 113.5v2.1M121.9 110.5v2M121.9 113.5v2.1M129.5 110.5v2M129.5 113.5v2.1M137.2 110.5v2M137.2 113.5v2.1M144.8 110.5v2M144.8 113.5v2.1"/>
<path d="M161.3 111.8h.1M161.3 111.8v2M161.3 114.8v2M170.2 111.8v2M170.2 114.8v2M179.1 111.8v2M179.1 114.8v2M188 111.8v2M188 114.8v2M200.7 110.5v2M200.7 113.5v2.1M208.3 110.5v2"/>
<path d="M208.3 113.5v2.1M227.3 115.6h.1M227.3 110.5v2M227.3 113.5v2.1M31.7 132.1v5.1M43.2 132.1v5.1M54.6 132.1v5.1M66 132.1v5.1M77.5 132.1v5.1M88.9 132.1v5.1M100.3 132.1v5.1M111.8 132.1v5.1"/>
<path d="M123.2 134.6v2.6M157.5 132.1v5.1M168.9 132.1v5.1M180.3 132.1v5.1M191.8 132.1v5.1M203.2 132.1v5.1M214.6 132.1v5.1M226.1 132.1v5.1M236.2 137.2h.1M236.2 137.2v2.5M31.7 152.4v5.1M43.2 152.4v5.1"/>
<path d="M54.6 152.4v5.1M66 152.4v5.1M77.5 152.4v5.1M88.9 152.4v5.1M100.3 152.4v5.1M111.8 152.4v5.1M123.2 152.4v2.5M157.5 152.4v5.1M168.9 152.4v5.1M180.3 152.4v5.1M191.8 152.4v5.1M203.2 152.4v5.1"/>
<path d="M214.6 152.4v5.1M226.1 152.4v5.1M234.9 149.9v2.5M237.5 154.9h.1M237.5 149.9v2.5"/>
<circle cx="220.3" cy="97.8" r=".63"/>
</g>
<g fill="none" stroke="#006464" stroke-width=".18">
<path d="M32.3 16.5l-.4 1.2M36.7 13.3l-.4 1.2M37.8 43.8l.4 1.2 .4-1.2M208.8 92.7l-.4 1.2M218.5 92.9h.8M219.1 92.4v.9M27.3 114l.1 .2v.7M35.5 114l.2 .2v.7M52 114l.2 .2v.7M60.3 114l.2 .2v.7M67.9 114l.2 .2v.7M74 112.3h.7"/>
<path d="M75.5 114l.2 .2v.7M83.1 114l.2 .2v.7M90.8 114l.1 .2v.7M98.4 114l.2 .2v.7M113.6 114l.2 .2v.7M121.2 114l.2 .2v.7M128.9 114l.1 .2v.7M134.9 112.3h.7M136.5 114l.2 .2v.7M144.1 114l.2 .2v.7M151.7 114l.2 .2v.7M163.7 106l-.4 1.3"/>
<path d="M177.1 115.3l.2 .2v.7M186 115.3l.2 .2v.6M194.9 115.3l.2 .2v.7M207.6 114l.2 .2v.7M215.2 114l.2 .2v.7M228.9 120l.4 1.2 .4-1.2M234.3 114l.2 .2v.7M33.6 127.6l-.5 1.2M45 127.6l-.4 1.2M56.4 128.2l-.4 1.3M67.9 127.6l-.5 1.2M79.3 127.6l-.4 1.2"/>
<path d="M90.7 128.2l-.4 1.3M102.1 127.6l-.4 1.2M113.6 128.2l-.4 1.3M159.3 127.6l-.4 1.2M170.7 127.6l-.4 1.2M182.2 127.6l-.5 1.2M193.6 127.6l-.4 1.2M205 127.6l-.4 1.2M216.4 127.6l-.4 1.2M227.9 127.6l-.4 1.2M238.6 131.4l-.4 1.3M35.7 146.2h.8"/>
<path d="M36.3 145.8v.8M46.4 146.9h.7M46.5 145.9l.2-.3v1.3M58 145.6l.4 .1 .1 .3-.8 .9h.8M69.7 146.6h.7M69.7 145.7l.3-.3v1.2M80.4 145.4h.2l.3 .2-.3 .3M80.4 145.9h.2M80.6 145.9l.3 .2v.3l-.2 .2h-.3M91.8 145.8h.2l.3 .3-.1 .4-.4 .1M91.9 145.4h.3M104.3 145.4h.4l.2 .1a.84 .84 0 0 1-.3 1.1h-.3"/>
<path d="M104.9 145.9l-.2 .2h-.4M115.7 146.2h.8M116.3 145.8v.8M127.1 146.2h.8M127.7 145.8v.8M160.3 145.6l.4 .1 .2 .3-.8 .9h.8M171.8 145.4h.3l.2 .2-.2 .3M171.8 145.9h.3M172.1 145.9l.2 .2v.3l-.1 .2h-.4M183.3 146.2h.7M183.9 145.8v.8M194.6 145.6l.4 .1 .2 .3-.8 .9h.8"/>
<path d="M206 145.6l.5 .1 .1 .3-.8 .9h.8M217.5 145.6l.4 .1 .1 .3-.8 .9h.8M228.4 145.4l.5 .1a.84 .84 0 0 1-.3 1.1h-.3M228.9 145.9l-.2 .2h-.3M239.1 159.3l.4 1.3 .4-1.3M246.7 145.4h.3l.2 .2-.2 .3M246.7 145.9h.3M247 145.9l.2 .2v.3l-.1 .2h-.4"/>
</g>
<path d="M56.4 31.2v.1M58.9 29.2v.1M58.9 28v.8M217.5 82.6l.4 .5M217.9 82.3l-.5 .5M261.5 85.4l.3 .5M261.7 97.6l.4 .5M261.8 85.1l-.5 .5M262.1 97.3l-.5 .5" fill="none" stroke="#0000c2" stroke-width=".18"/>
<g fill="none" stroke="#009600" stroke-width=".18">
<path d="M34.3 19.1v8.8h-6.4M27.9 33h8.9v6.4M27.9 30.5h5.1v8.9M27.9 25.4h14v15.2M30.5 20.3v15.3h-2.6M227.3 77.5v7.6h2.6M207 96.5v1.3h1.3M227.3 80h2.6M227.3 99.1h2.6M229.9 94h-2.6v6.3M20.3 115.6v1.2h124.5v-1.2M20.3 109.2h124.5v1.3"/>
<path d="M20.3 108v2.5M27.9 109.2v1.3M27.9 115.6v1.2M36.8 109.2v1.3M36.8 115.6v1.2M44.4 109.2v1.3M44.4 115.6v1.2M53.3 109.2v1.3M53.3 115.6v1.2M61 109.2v1.3M61 115.6v1.2M68.6 109.2v1.3"/>
<path d="M68.6 115.6v1.2M76.2 109.2v1.3M76.2 115.6v1.2M83.8 109.2v1.3M83.8 115.6v1.2M91.4 109.2v1.3M91.4 115.6v1.2M99.1 109.2v1.3M99.1 115.6v1.2M106.7 109.2v1.3M106.7 115.6v1.2M114.3 109.2v1.3"/>
<path d="M114.3 115.6v1.2M121.9 109.2v1.3M121.9 115.6v1.2M129.5 109.2v1.3M129.5 115.6v1.2M137.2 109.2v1.3M137.2 115.6v1.2M170.2 109.2v2.6M170.2 116.8v2.6M170.2 110.5h17.8v1.3M179.1 110.5v1.3M179.1 116.8v1.3"/>
<path d="M188 116.8v1.3h-17.8M200.7 110.5v-1.3h19v1.3M200.7 115.6v2.5M208.3 115.6v1.2h-7.6M208.3 109.2v1.3M227.3 110.5v-1.3h11.5v1.3M20.3 132.1v2.5M123.2 132.1v2.5M134.6 132.1v2.5M146 132.1v2.5M20.3 154.9v2.6M123.2 154.9v2.6"/>
<path d="M134.6 154.9v2.6M146 154.9v2.6M234.9 152.4v1.3M237.5 152.4v2.5"/>
</g>
<g fill="none" stroke="#000084" stroke-width=".18">
<path d="M207.7 81.9l1.2 1.3M208.9 81.9l-1.2 1.3M222.9 97.2l1.2 1.2M222.9 81.9l1.2 1.3M224.1 97.2l-1.2 1.2M224.1 81.9l-1.2 1.3M244.5 81.9l1.2 1.3M244.5 95.9l1.2 1.2M245.7 81.9l-1.2 1.3M245.7 95.9l-1.2 1.2M250.9 81.9l1.2 1.3M250.9 99.7l1.2 1.2"/>
<path d="M250.9 87l1.2 1.2M250.9 94.6l1.2 1.3M252.1 81.9l-1.2 1.3M252.1 99.7l-1.2 1.2M252.1 87l-1.2 1.2M252.1 94.6l-1.2 1.3M266.1 97.2l1.2 1.2M266.1 84.5l1.2 1.2M267.3 84.5l-1.2 1.2M267.3 97.2l-1.2 1.2M269.9 102.3l1.2 1.2M271.1 102.3l-1.2 1.2"/>
<path d="M281.3 102.3l1.2 1.2M282.5 102.3l-1.2 1.2M250.9 120l1.2 1.3M252.1 120l-1.2 1.3M252.1 137.8l1.2 1.2M253.3 137.8l-1.2 1.2M258.5 125.1l1.2 1.2M259.7 125.1l-1.2 1.2M266.1 120l1.2 1.3M267.3 120l-1.2 1.3M267.4 137.8l1.2 1.2M268.6 137.8l-1.2 1.2"/>
<path d="M271.2 128.9l1.2 1.2M271.2 131.5l1.2 1.2M272.4 131.5l-1.2 1.2M272.4 128.9l-1.2 1.2M282.6 130.2l1.2 1.2M283.8 130.2l-1.2 1.2M259.7 142.9l1.3 1.2M261 142.9l-1.3 1.2M271.2 144.2l1.2 1.2M271.2 146.7l1.2 1.2M272.4 144.2l-1.2 1.2M272.4 146.7l-1.2 1.2"/>
<path d="M282.6 145.4l1.2 1.3M283.8 145.4l-1.2 1.3"/>
</g>
<g fill="#009600" stroke="#009600" stroke-width=".18">
<circle cx="44.4" cy="116.8" r=".46"/>
<circle cx="36.8" cy="109.2" r=".46"/>
<circle cx="36.8" cy="116.8" r=".46"/>
<circle cx="20.3" cy="116.8" r=".46"/>
<circle cx="27.9" cy="116.8" r=".46"/>
<circle cx="27.9" cy="109.2" r=".46"/>
<circle cx="20.3" cy="109.2" r=".46"/>
<circle cx="137.2" cy="116.8" r=".46"/>
<circle cx="137.2" cy="109.2" r=".46"/>
<circle cx="121.9" cy="116.8" r=".46"/>
<circle cx="129.5" cy="116.8" r=".46"/>
<circle cx="121.9" cy="109.2" r=".46"/>
<circle cx="129.5" cy="109.2" r=".46"/>
<circle cx="44.4" cy="109.2" r=".46"/>
<circle cx="53.3" cy="109.2" r=".46"/>
<circle cx="61" cy="116.8" r=".46"/>
<circle cx="68.6" cy="109.2" r=".46"/>
<circle cx="61" cy="109.2" r=".46"/>
<circle cx="68.6" cy="116.8" r=".46"/>
<circle cx="53.3" cy="116.8" r=".46"/>
<circle cx="83.8" cy="116.8" r=".46"/>
<circle cx="83.8" cy="109.2" r=".46"/>
<circle cx="76.2" cy="109.2" r=".46"/>
<circle cx="76.2" cy="116.8" r=".46"/>
<circle cx="99.1" cy="109.2" r=".46"/>
<circle cx="91.4" cy="116.8" r=".46"/>
<circle cx="106.7" cy="109.2" r=".46"/>
<circle cx="114.3" cy="116.8" r=".46"/>
<circle cx="114.3" cy="109.2" r=".46"/>
<circle cx="99.1" cy="116.8" r=".46"/>
<circle cx="106.7" cy="116.8" r=".46"/>
<circle cx="91.4" cy="109.2" r=".46"/>
<circle cx="227.3" cy="99.1" r=".46"/>
<circle cx="227.3" cy="80" r=".46"/>
<circle cx="170.2" cy="118.1" r=".46"/>
<circle cx="179.1" cy="118.1" r=".46"/>
<circle cx="170.2" cy="110.5" r=".46"/>
<circle cx="179.1" cy="110.5" r=".46"/>
<circle cx="208.3" cy="109.2" r=".46"/>
<circle cx="200.7" cy="116.8" r=".46"/>
</g>
<g font-size="2.8" fill="#840000">
<text x="178" y="190.9">Title:</text>
<text x="187.7" y="190.9">EVA1</text>
<text x="197.1" y="190.9">(Epson</text>
<text x="209.6" y="190.9">Video</text>
<text x="220" y="190.9">Adapter)</text>
<text x="234.9" y="190.9">-</text>
<text x="239.7" y="190.9">Power</text>
</g>
<g font-size="2.3" fill="#0000c2">
<text x="16.5" y="26">brn</text>
<text x="16.5" y="28.6">red</text>
<text x="16.5" y="31.3">orn</text>
<text x="16.7" y="33.9">yel</text>
<text x="16.5" y="36.6">grn</text>
</g>
<g font-size="2.1" fill="#840000">
<text x="178" y="178">v0.1:</text>
<text x="184.7" y="178">Initial</text>
<text x="192.5" y="178">Release</text>
<text x="178" y="184">Sheet:</text>
<text x="178" y="181.2">100%</text>
<text x="185.7" y="181.2">Offner</text>
<text x="186.2" y="184">/Power/</text>
<text x="178" y="186.7">File:</text>
<text x="184.1" y="186.7">Power.kicad_sch</text>
<text x="178" y="196.9">KiCad</text>
<text x="178" y="194.1">Size:</text>
<text x="184.7" y="194.1">A4</text>
<text x="185.7" y="196.9">E.D.A.</text>
<text x="193.3" y="196.9">8.0.7</text>
<text x="200" y="194.1">Date:</text>
<text x="207" y="194.1">2025-01-09</text>
<text x="263" y="194.3">Rev:</text>
<text x="263" y="196.9">Id:</text>
<text x="267.1" y="196.9">6/6</text>
<text x="269.4" y="194.3">v0.1</text>
</g>
<g font-size="1.8" fill="#840000">
<text x="35" y="11.9">1</text>
<text x="85" y="11.9">2</text>
<text x="135" y="11.9">3</text>
<text x="185" y="11.9">4</text>
<text x="235" y="11.9">5</text>
<text x="285" y="11.9">6</text>
<text x="10.3" y="35.9">A</text>
<text x="285.3" y="35.9">A</text>
<text x="10.3" y="85.9">B</text>
<text x="285.3" y="85.9">B</text>
<text x="10.3" y="135.9">C</text>
<text x="285.3" y="135.9">C</text>
<text x="10.3" y="185.9">D</text>
<text x="285.3" y="185.9">D</text>
<text x="35" y="199.9">1</text>
<text x="85" y="199.9">2</text>
<text x="135" y="199.9">3</text>
<text x="185" y="199.9">4</text>
<text x="235" y="199.9">5</text>
<text x="285" y="199.9">6</text>
</g>
<g font-size="1.8" fill="#006464">
<text x="31.6" y="14.8">+12V</text>
<text x="19.1" y="23.2">Power</text>
<text x="21.2" y="20.9">J3</text>
<text x="28.4" y="18">+5V</text>
<text x="31" y="44">GND</text>
<text x="34.8" y="45.3">-5V</text>
<text x="39.3" y="46.6">-12V</text>
<text x="213.9" y="75.8">U9B</text>
<text x="225.3" y="75.2">+5V</text>
<text x="235" y="75.8">U44A</text>
<text x="212.3" y="78.3">74LS04</text>
<text x="233.9" y="78.3">74LS32</text>
<text x="255.4" y="80.9">74LS32</text>
<text x="256.5" y="78.3">U12B</text>
<text x="234.9" y="89.8">U43C</text>
<text x="205" y="94.2">+5V</text>
<text x="212.3" y="93.6">74LS04</text>
<text x="213.4" y="91">U22A</text>
<text x="233.9" y="92.3">74LS32</text>
<text x="255.1" y="93.6">74LS86</text>
<text x="256.2" y="91">U19B</text>
<text x="273.3" y="98.7">75188</text>
<text x="273.9" y="96.1">U46A</text>
<text x="18.3" y="105">+5V</text>
<text x="158.6" y="107.5">+12V</text>
<text x="167.5" y="105">+12V</text>
<text x="225.3" y="106.3">GND</text>
<text x="273.6" y="103.7">1A 1Y</text>
<text x="22.9" y="112.6">C1</text>
<text x="31.1" y="112.6">C3</text>
<text x="39.4" y="112.6">C4</text>
<text x="47.6" y="112.6">C6</text>
<text x="55.9" y="112.6">C8</text>
<text x="63.5" y="112.6">C10</text>
<text x="71.1" y="112.6">C11</text>
<text x="78.7" y="112.6">C12</text>
<text x="86.4" y="112.6">C13</text>
<text x="94" y="112.6">C15</text>
<text x="109.2" y="112.6">C25</text>
<text x="116.8" y="112.6">C27</text>
<text x="124.5" y="112.6">C29</text>
<text x="132.1" y="112.6">C31</text>
<text x="139.7" y="112.6">C33</text>
<text x="147.3" y="112.6">C34</text>
<text x="163.8" y="113.9">C24</text>
<text x="172.7" y="113.9">C28</text>
<text x="181.6" y="113.9">C35</text>
<text x="190.5" y="113.9">C26</text>
<text x="203.2" y="112.6">C18</text>
<text x="210.8" y="112.6">C19</text>
<text x="229.9" y="112.6">C32</text>
<text x="256.5" y="112.6">U45B</text>
<text x="22.9" y="115.2">100n</text>
<text x="31.1" y="115.2">100n</text>
<text x="39.4" y="115.2">?</text>
<text x="47.6" y="115.2">100n</text>
<text x="55.9" y="115.2">100n</text>
<text x="63.5" y="115.2">100n</text>
<text x="71.1" y="115.2">100n</text>
<text x="78.7" y="115.2">100n</text>
<text x="86.4" y="115.2">100n</text>
<text x="94" y="115.2">100n</text>
<text x="109.2" y="115.2">100n</text>
<text x="116.8" y="115.2">100n</text>
<text x="124.5" y="115.2">100n</text>
<text x="132.1" y="115.2">100n</text>
<text x="139.7" y="115.2">100n</text>
<text x="147.3" y="115.2">100n</text>
<text x="163.8" y="116.4">1n2</text>
<text x="172.7" y="116.4">100n</text>
<text x="181.6" y="116.4">100n</text>
<text x="190.5" y="116.4">100n</text>
<text x="203.2" y="115.2">100n</text>
<text x="210.8" y="115.2">100n</text>
<text x="217.7" y="116.4">GND</text>
<text x="229.9" y="115.2">100n</text>
<text x="236.7" y="116.4">GND</text>
<text x="256" y="115.2">75189</text>
<text x="18.3" y="122.8">GND</text>
<text x="159.3" y="122.8">GND</text>
<text x="168.1" y="125.3">GND</text>
<text x="198.6" y="124.1">-5V</text>
<text x="224.7" y="121.5">-12V</text>
<text x="254.5" y="121.5">2A</text>
<text x="259.9" y="122.7" transform="rotate(-90 259.9 122.7)">2C</text>
<text x="261.2" y="121.5">2Y</text>
<text x="275.1" y="124.1">U46C</text>
<text x="18.3" y="129.8">+5V</text>
<text x="29.7" y="129.1">+5V</text>
<text x="41.1" y="129.1">+5V</text>
<text x="52.6" y="129.8">+5V</text>
<text x="64" y="129.1">+5V</text>
<text x="75.4" y="129.1">+5V</text>
<text x="86.9" y="129.8">+5V</text>
<text x="98.3" y="129.1">+5V</text>
<text x="109.7" y="129.8">+5V</text>
<text x="121.2" y="129.8">+5V</text>
<text x="132.6" y="129.8">+5V</text>
<text x="144" y="129.1">+5V</text>
<text x="155.4" y="129.1">+5V</text>
<text x="166.9" y="129.1">+5V</text>
<text x="178.3" y="129.1">+5V</text>
<text x="189.7" y="129.1">+5V</text>
<text x="201.2" y="129.1">+5V</text>
<text x="212.6" y="129.1">+5V</text>
<text x="224" y="129.1">+5V</text>
<text x="257.7" y="130.4">U45C</text>
<text x="274.5" y="126.6">75188</text>
<text x="274.8" y="130.4">3A</text>
<text x="277.7" y="131.7">3Y</text>
<text x="233.6" y="132.9">+12V</text>
<text x="257.2" y="132.9">75189</text>
<text x="274.8" y="132.9">3B</text>
<text x="21.2" y="142" transform="rotate(-90 21.2 142)">VCC</text>
<text x="32.6" y="141.5" transform="rotate(-90 32.6 141.5)">VCC</text>
<text x="44" y="142" transform="rotate(-90 44 142)">VCC</text>
<text x="55.5" y="142" transform="rotate(-90 55.5 142)">VCC</text>
<text x="66.9" y="142" transform="rotate(-90 66.9 142)">VCC</text>
<text x="78.3" y="142" transform="rotate(-90 78.3 142)">VCC</text>
<text x="89.8" y="142" transform="rotate(-90 89.8 142)">VCC</text>
<text x="101.2" y="142" transform="rotate(-90 101.2 142)">VCC</text>
<text x="112.6" y="141.5" transform="rotate(-90 112.6 141.5)">VCC</text>
<text x="124.1" y="142" transform="rotate(-90 124.1 142)">VCC</text>
<text x="135.5" y="142" transform="rotate(-90 135.5 142)">VCC</text>
<text x="146.9" y="142" transform="rotate(-90 146.9 142)">VCC</text>
<text x="158.3" y="142" transform="rotate(-90 158.3 142)">VCC</text>
<text x="169.8" y="142" transform="rotate(-90 169.8 142)">VCC</text>
<text x="181.2" y="142" transform="rotate(-90 181.2 142)">VCC</text>
<text x="192.6" y="142" transform="rotate(-90 192.6 142)">VCC</text>
<text x="204.1" y="142" transform="rotate(-90 204.1 142)">VCC</text>
<text x="215.5" y="142" transform="rotate(-90 215.5 142)">VCC</text>
<text x="226.9" y="141.5" transform="rotate(-90 226.9 141.5)">VCC</text>
<text x="237.1" y="143.7" transform="rotate(-90 237.1 143.7)">Vcc</text>
<text x="255.8" y="139.3">3A</text>
<text x="261.2" y="140.5" transform="rotate(-90 261.2 140.5)">3C</text>
<text x="262.4" y="139.3">3Y</text>
<text x="274.5" y="141.8">75188</text>
<text x="275.1" y="139.3">U46D</text>
<text x="18" y="144.4">U4C</text>
<text x="18" y="146.9">74LS74</text>
<text x="29.5" y="144.4">U9G</text>
<text x="29.5" y="146.9">74LS04</text>
<text x="40.1" y="144.6">U11C</text>
<text x="40.1" y="147.2">74LS51</text>
<text x="51.6" y="144.6">U12E</text>
<text x="51.6" y="147.2">74LS32</text>
<text x="62.2" y="144.4">U13C</text>
<text x="62.2" y="146.9">74LS221</text>
<text x="73.9" y="144.4">U18E</text>
<text x="73.9" y="146.9">74LS08</text>
<text x="85.4" y="144.4">U19E</text>
<text x="85.4" y="146.9">74LS86</text>
<text x="96.8" y="144.4">U21C</text>
<text x="96.8" y="146.9">74LS139</text>
<text x="109.5" y="144.4">U22G</text>
<text x="109.5" y="146.9">74LS04</text>
<text x="120.9" y="144.4">U23C</text>
<text x="120.9" y="146.9">74LS74</text>
<text x="132.3" y="144.4">U24C</text>
<text x="132.3" y="146.9">74LS74</text>
<text x="142.5" y="144.6">U29C</text>
<text x="142.5" y="147.2">74LS107</text>
<text x="153.9" y="144.6">U31E</text>
<text x="153.9" y="147.2">74LS32</text>
<text x="165.4" y="144.4">U37E</text>
<text x="165.4" y="146.9">74LS08</text>
<text x="177" y="144.4">U38G</text>
<text x="177" y="146.9">74LS14</text>
<text x="188.2" y="144.6">U42E</text>
<text x="188.2" y="147.2">74LS32</text>
<text x="199.7" y="144.6">U43E</text>
<text x="199.7" y="147.2">74LS32</text>
<text x="211.1" y="144.6">U44E</text>
<text x="211.1" y="147.2">74LS32</text>
<text x="223" y="144.4">U45E</text>
<text x="223" y="146.9">75189</text>
<text x="235.8" y="149.4" transform="rotate(-90 235.8 149.4)">GND</text>
<text x="238.4" y="149.4" transform="rotate(-90 238.4 149.4)">Vss</text>
<text x="241.3" y="144.4">U46E</text>
<text x="241.3" y="146.9">75188</text>
<text x="274.8" y="145.6">4A</text>
<text x="274.8" y="148.2">4B</text>
<text x="277.7" y="146.9">4Y</text>
<text x="21.2" y="151.4" transform="rotate(-90 21.2 151.4)">GND</text>
<text x="32.6" y="151.9" transform="rotate(-90 32.6 151.9)">GND</text>
<text x="44" y="151.4" transform="rotate(-90 44 151.4)">GND</text>
<text x="55.5" y="151.4" transform="rotate(-90 55.5 151.4)">GND</text>
<text x="66.9" y="151.4" transform="rotate(-90 66.9 151.4)">GND</text>
<text x="78.3" y="151.4" transform="rotate(-90 78.3 151.4)">GND</text>
<text x="89.8" y="151.4" transform="rotate(-90 89.8 151.4)">GND</text>
<text x="101.2" y="151.4" transform="rotate(-90 101.2 151.4)">GND</text>
<text x="112.6" y="151.9" transform="rotate(-90 112.6 151.9)">GND</text>
<text x="124.1" y="151.4" transform="rotate(-90 124.1 151.4)">GND</text>
<text x="135.5" y="151.4" transform="rotate(-90 135.5 151.4)">GND</text>
<text x="146.9" y="151.4" transform="rotate(-90 146.9 151.4)">GND</text>
<text x="158.3" y="151.4" transform="rotate(-90 158.3 151.4)">GND</text>
<text x="169.8" y="151.4" transform="rotate(-90 169.8 151.4)">GND</text>
<text x="181.2" y="151.4" transform="rotate(-90 181.2 151.4)">GND</text>
<text x="192.6" y="151.4" transform="rotate(-90 192.6 151.4)">GND</text>
<text x="204.1" y="151.4" transform="rotate(-90 204.1 151.4)">GND</text>
<text x="215.5" y="151.4" transform="rotate(-90 215.5 151.4)">GND</text>
<text x="226.9" y="151.9" transform="rotate(-90 226.9 151.9)">GND</text>
<text x="232.9" y="158.3">GND</text>
<text x="234.8" y="160.9">-12V</text>
<text x="18.3" y="162.2">GND</text>
<text x="29.7" y="162.2">GND</text>
<text x="41.1" y="162.2">GND</text>
<text x="52.6" y="162.2">GND</text>
<text x="64" y="162.2">GND</text>
<text x="75.4" y="162.2">GND</text>
<text x="86.9" y="162.2">GND</text>
<text x="98.3" y="162.2">GND</text>
<text x="109.7" y="162.2">GND</text>
<text x="121.2" y="162.2">GND</text>
<text x="132.6" y="162.2">GND</text>
<text x="144" y="162.2">GND</text>
<text x="155.4" y="162.2">GND</text>
<text x="166.9" y="162.2">GND</text>
<text x="178.3" y="162.2">GND</text>
<text x="189.7" y="162.2">GND</text>
<text x="201.2" y="162.2">GND</text>
<text x="212.6" y="162.2">GND</text>
<text x="224" y="162.2">GND</text>
</g>
<g font-size="1.8" fill="#a90000">
<text x="25.3" y="25.1">1</text>
<text x="25.3" y="27.7">2</text>
<text x="25.3" y="30.2">3</text>
<text x="25.3" y="32.8">4</text>
<text x="25.3" y="35.3">5</text>
<text x="209.5" y="82.3">3</text>
<text x="220.9" y="82.3">4</text>
<text x="231.3" y="79.8">1</text>
<text x="242.5" y="82.3">3</text>
<text x="252.9" y="82.3">4</text>
<text x="231.3" y="84.8">2</text>
<text x="252.9" y="87.4">5</text>
<text x="264.1" y="84.8">6</text>
<text x="231.3" y="93.7">9</text>
<text x="253" y="95">4</text>
<text x="209.5" y="97.5">1</text>
<text x="220.9" y="97.5">2</text>
<text x="230.7" y="98.8">10</text>
<text x="242.5" y="96.3">8</text>
<text x="253" y="100.1">5</text>
<text x="264.1" y="97.5">6</text>
<text x="271.1" y="102.6">2</text>
<text x="280" y="102.6">3</text>
<text x="252" y="120.4">4</text>
<text x="258.8" y="125.2" transform="rotate(-90 258.8 125.2)">5</text>
<text x="264.7" y="120.4">6</text>
<text x="271.7" y="131.8">10</text>
<text x="272.3" y="129.3">9</text>
<text x="281.2" y="130.6">8</text>
<text x="20.1" y="137.2" transform="rotate(-90 20.1 137.2)">14</text>
<text x="31.5" y="135.9" transform="rotate(-90 31.5 135.9)">14</text>
<text x="42.9" y="135.9" transform="rotate(-90 42.9 135.9)">14</text>
<text x="54.4" y="135.9" transform="rotate(-90 54.4 135.9)">14</text>
<text x="65.8" y="135.9" transform="rotate(-90 65.8 135.9)">16</text>
<text x="77.2" y="135.9" transform="rotate(-90 77.2 135.9)">14</text>
<text x="88.6" y="135.9" transform="rotate(-90 88.6 135.9)">14</text>
<text x="100.1" y="135.9" transform="rotate(-90 100.1 135.9)">16</text>
<text x="111.5" y="135.9" transform="rotate(-90 111.5 135.9)">14</text>
<text x="122.9" y="137.2" transform="rotate(-90 122.9 137.2)">14</text>
<text x="134.4" y="137.2" transform="rotate(-90 134.4 137.2)">14</text>
<text x="145.8" y="137.2" transform="rotate(-90 145.8 137.2)">14</text>
<text x="157.2" y="135.9" transform="rotate(-90 157.2 135.9)">14</text>
<text x="168.7" y="135.9" transform="rotate(-90 168.7 135.9)">14</text>
<text x="180.1" y="135.9" transform="rotate(-90 180.1 135.9)">14</text>
<text x="191.5" y="135.9" transform="rotate(-90 191.5 135.9)">14</text>
<text x="202.9" y="135.9" transform="rotate(-90 202.9 135.9)">14</text>
<text x="214.4" y="135.9" transform="rotate(-90 214.4 135.9)">14</text>
<text x="225.8" y="135.9" transform="rotate(-90 225.8 135.9)">14</text>
<text x="236" y="139.7" transform="rotate(-90 236 139.7)">14</text>
<text x="252.7" y="138.2">10</text>
<text x="260.1" y="142.9" transform="rotate(-90 260.1 142.9)">9</text>
<text x="266" y="138.2">8</text>
<text x="271.7" y="144.5">12</text>
<text x="271.7" y="147.1">13</text>
<text x="280.6" y="145.8">11</text>
<text x="20.1" y="154.4" transform="rotate(-90 20.1 154.4)">7</text>
<text x="31.5" y="155.6" transform="rotate(-90 31.5 155.6)">7</text>
<text x="42.9" y="155.6" transform="rotate(-90 42.9 155.6)">7</text>
<text x="54.4" y="155.6" transform="rotate(-90 54.4 155.6)">7</text>
<text x="65.8" y="155.6" transform="rotate(-90 65.8 155.6)">8</text>
<text x="77.2" y="155.6" transform="rotate(-90 77.2 155.6)">7</text>
<text x="88.6" y="155.6" transform="rotate(-90 88.6 155.6)">7</text>
<text x="100.1" y="155.6" transform="rotate(-90 100.1 155.6)">8</text>
<text x="111.5" y="155.6" transform="rotate(-90 111.5 155.6)">7</text>
<text x="122.9" y="154.4" transform="rotate(-90 122.9 154.4)">7</text>
<text x="134.4" y="154.4" transform="rotate(-90 134.4 154.4)">7</text>
<text x="145.8" y="154.4" transform="rotate(-90 145.8 154.4)">7</text>
<text x="157.2" y="155.6" transform="rotate(-90 157.2 155.6)">7</text>
<text x="168.7" y="155.6" transform="rotate(-90 168.7 155.6)">7</text>
<text x="180.1" y="155.6" transform="rotate(-90 180.1 155.6)">7</text>
<text x="191.5" y="155.6" transform="rotate(-90 191.5 155.6)">7</text>
<text x="202.9" y="155.6" transform="rotate(-90 202.9 155.6)">7</text>
<text x="214.4" y="155.6" transform="rotate(-90 214.4 155.6)">7</text>
<text x="225.8" y="155.6" transform="rotate(-90 225.8 155.6)">7</text>
<text x="234.7" y="151.8" transform="rotate(-90 234.7 151.8)">7</text>
<text x="237.2" y="151.8" transform="rotate(-90 237.2 151.8)">1</text>
</g>
<g font-size="1.8" fill="#0000c2">
<text x="45.9" y="29.6">Check</text>
<text x="52.6" y="29.6">Pinout!</text>
<text x="48.3" y="31.6">checked.</text>
<text x="212.6" y="83.4">check</text>
<text x="256.5" y="86.2">check</text>
<text x="256.8" y="98.4">check</text>
</g>
</svg>
